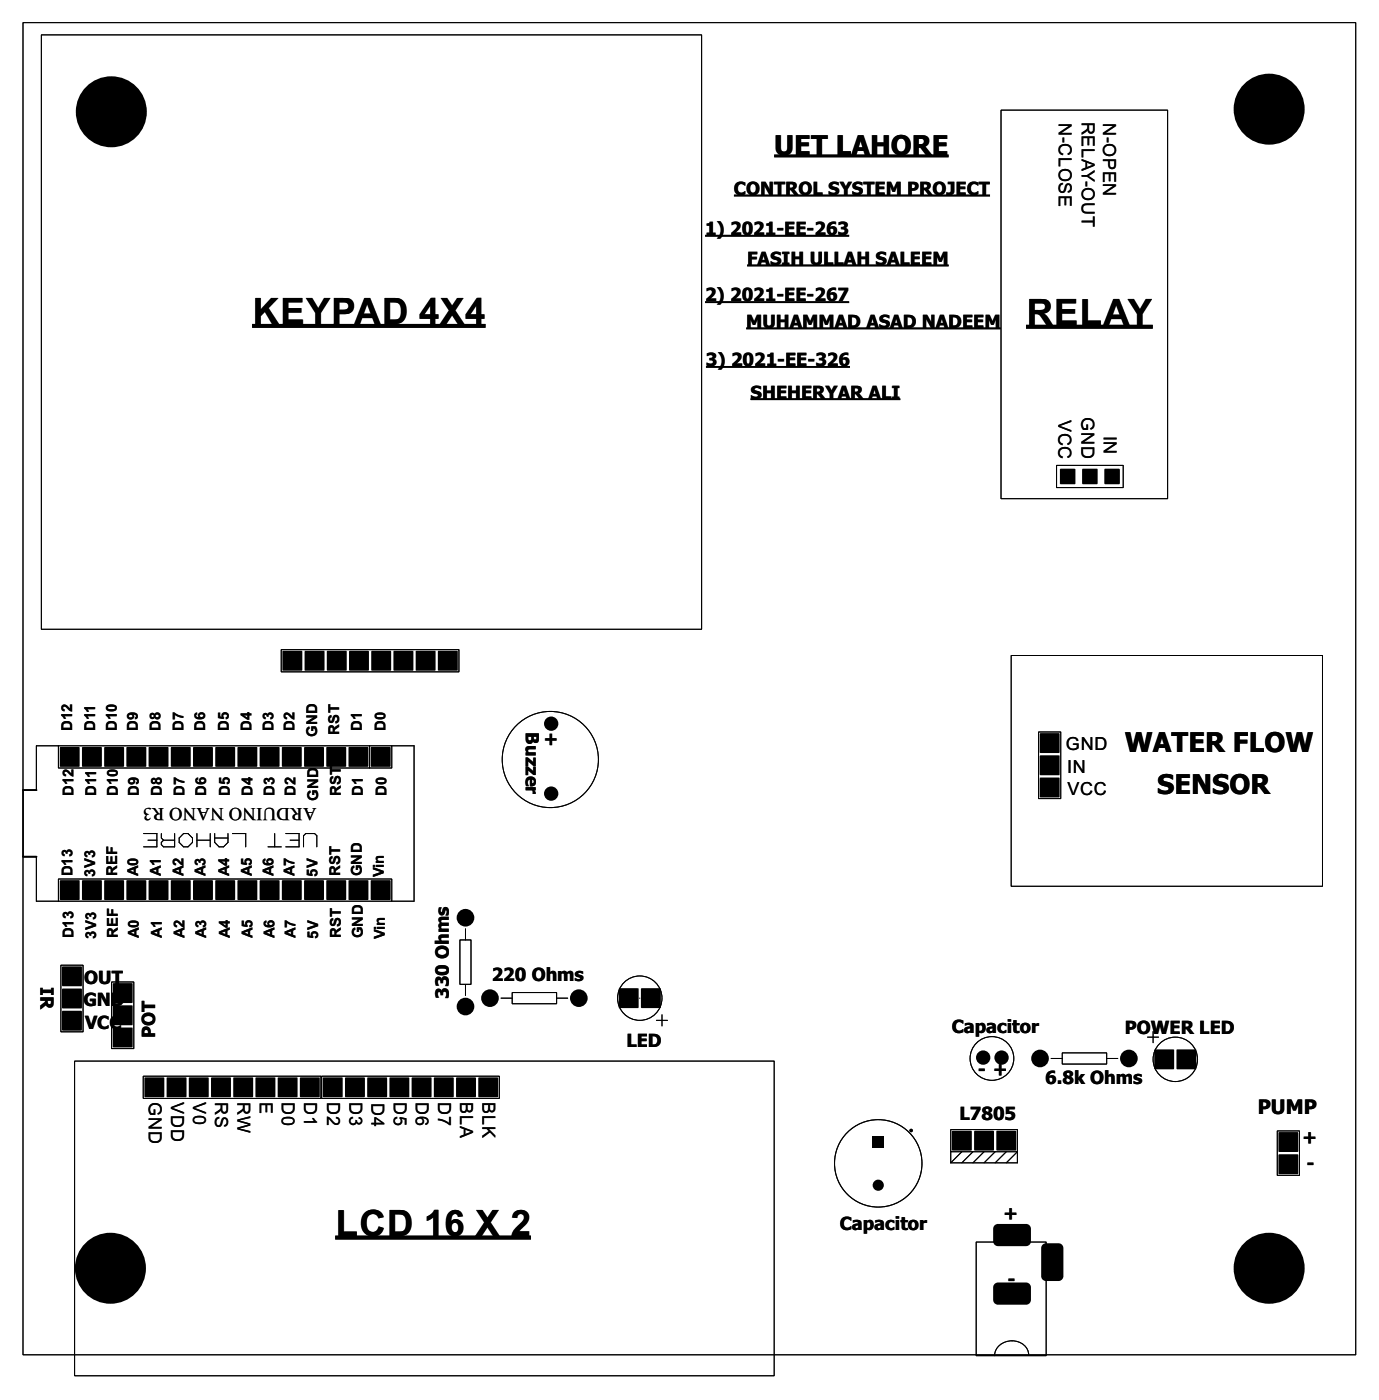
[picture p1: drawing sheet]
<svg xmlns="http://www.w3.org/2000/svg" width="158mm" height="160mm" viewBox="0 0 158 160" stroke-linecap="round" stroke-linejoin="round" font-family="sans-serif">
<g fill="#000">
<path d="M121.2 53.7l1.7-.1 .1 1.7-1.7 .1z" fill-rule="evenodd"/>
<path d="M123.8 53.7l1.7-.1v1.7l-1.7 .1z" fill-rule="evenodd"/>
<path d="M126.3 53.7l1.7-.1v1.7l-1.7 .1z" fill-rule="evenodd"/>
<path d="M32.3 74.5h2.2v2.2h-2.2z" fill-rule="evenodd"/>
<path d="M34.9 74.5h2.2v2.2h-2.2z" fill-rule="evenodd"/>
<path d="M37.4 74.5h2.2v2.2h-2.2z" fill-rule="evenodd"/>
<path d="M39.9 74.5h2.3v2.2h-2.3z" fill-rule="evenodd"/>
<path d="M42.5 74.5h2.2v2.2h-2.2z" fill-rule="evenodd"/>
<path d="M45 74.5h2.2v2.2h-2.2z" fill-rule="evenodd"/>
<path d="M47.6 74.5h2.2v2.2h-2.2z" fill-rule="evenodd"/>
<path d="M50.1 74.5h2.2v2.2h-2.2z" fill-rule="evenodd"/>
<path d="M6.9 85.5h2.2v2.2h-2.2z" fill-rule="evenodd"/>
<path d="M9.4 85.5h2.2v2.2h-2.2z" fill-rule="evenodd"/>
<path d="M11.9 85.5h2.3v2.2h-2.3z" fill-rule="evenodd"/>
<path d="M14.5 85.5h2.2v2.2h-2.2z" fill-rule="evenodd"/>
<path d="M17 85.5h2.2v2.2h-2.2z" fill-rule="evenodd"/>
<path d="M19.6 85.5h2.2v2.2h-2.2z" fill-rule="evenodd"/>
<path d="M22.1 85.5h2.2v2.2h-2.2z" fill-rule="evenodd"/>
<path d="M24.6 85.5h2.3v2.2h-2.3z" fill-rule="evenodd"/>
<path d="M27.2 85.5h2.2v2.2h-2.2z" fill-rule="evenodd"/>
<path d="M29.7 85.5h2.2v2.2h-2.2z" fill-rule="evenodd"/>
<path d="M32.3 85.5h2.2v2.2h-2.2z" fill-rule="evenodd"/>
<path d="M34.8 85.5h2.2v2.2h-2.2z" fill-rule="evenodd"/>
<path d="M37.3 85.5h2.3v2.2h-2.3z" fill-rule="evenodd"/>
<path d="M39.9 85.5h2.2v2.2h-2.2z" fill-rule="evenodd"/>
<path d="M42.4 85.5h2.2v2.2h-2.2z" fill-rule="evenodd"/>
<path d="M118.9 89h2.2v2.2h-2.2z" fill-rule="evenodd"/>
<path d="M118.9 86.4h2.2v2.3h-2.2z" fill-rule="evenodd"/>
<path d="M118.9 83.9h2.2v2.2h-2.2z" fill-rule="evenodd"/>
<path d="M6.9 100.7h2.2v2.2h-2.2z" fill-rule="evenodd"/>
<path d="M7.1 110.6h2.2v2.2h-2.2z" fill-rule="evenodd"/>
<path d="M7.1 113.1h2.2v2.2h-2.2z" fill-rule="evenodd"/>
<path d="M7.1 115.7h2.2v2.2h-2.2z" fill-rule="evenodd"/>
<path d="M9.4 100.7h2.2v2.2h-2.2z" fill-rule="evenodd"/>
<path d="M12.9 117.6h2.2v2.2h-2.2z" fill-rule="evenodd"/>
<path d="M12.9 115h2.2v2.3h-2.2z" fill-rule="evenodd"/>
<path d="M12.9 112.5h2.2v2.2h-2.2z" fill-rule="evenodd"/>
<path d="M11.9 100.7h2.3v2.2h-2.3z" fill-rule="evenodd"/>
<path d="M14.5 100.7h2.2v2.2h-2.2z" fill-rule="evenodd"/>
<path d="M17 100.7h2.2v2.2h-2.2z" fill-rule="evenodd"/>
<path d="M19.6 100.7h2.2v2.2h-2.2z" fill-rule="evenodd"/>
<path d="M22.1 100.7h2.2v2.2h-2.2z" fill-rule="evenodd"/>
<path d="M24.6 100.7h2.3v2.2h-2.3z" fill-rule="evenodd"/>
<path d="M27.2 100.7h2.2v2.2h-2.2z" fill-rule="evenodd"/>
<path d="M29.7 100.7h2.2v2.2h-2.2z" fill-rule="evenodd"/>
<path d="M32.3 100.7h2.2v2.2h-2.2z" fill-rule="evenodd"/>
<path d="M34.8 100.7h2.2v2.2h-2.2z" fill-rule="evenodd"/>
<path d="M37.3 100.7h2.3v2.2h-2.3z" fill-rule="evenodd"/>
<path d="M39.9 100.7h2.2v2.2h-2.2z" fill-rule="evenodd"/>
<path d="M42.4 100.7h2.2v2.2h-2.2z" fill-rule="evenodd"/>
<path d="M70.8 113.1h2.2v2.2h-2.2z" fill-rule="evenodd"/>
<path d="M73.3 113.1h2.2v2.2h-2.2z" fill-rule="evenodd"/>
<path d="M16.5 123.3h2.3v2.2h-2.3z" fill-rule="evenodd"/>
<path d="M19.1 123.3h2.2v2.2h-2.2z" fill-rule="evenodd"/>
<path d="M21.6 123.3h2.2v2.2h-2.2z" fill-rule="evenodd"/>
<path d="M24.2 123.3h2.2v2.2h-2.2z" fill-rule="evenodd"/>
<path d="M26.7 123.3h2.2v2.2h-2.2z" fill-rule="evenodd"/>
<path d="M29.2 123.3h2.3v2.2h-2.3z" fill-rule="evenodd"/>
<path d="M31.8 123.3h2.2v2.2h-2.2z" fill-rule="evenodd"/>
<path d="M34.3 123.3h2.2v2.2h-2.2z" fill-rule="evenodd"/>
<path d="M36.9 123.3h2.3v2.2h-2.3z" fill-rule="evenodd"/>
<path d="M39.5 123.3h2.2v2.2h-2.2z" fill-rule="evenodd"/>
<path d="M42 123.3h2.2v2.2h-2.2z" fill-rule="evenodd"/>
<path d="M44.6 123.3h2.2v2.2h-2.2z" fill-rule="evenodd"/>
<path d="M47.1 123.3h2.2v2.2h-2.2z" fill-rule="evenodd"/>
<path d="M49.6 123.3h2.3v2.2h-2.3z" fill-rule="evenodd"/>
<path d="M52.2 123.3h2.2v2.2h-2.2z" fill-rule="evenodd"/>
<path d="M54.7 123.3h2.2v2.2h-2.2z" fill-rule="evenodd"/>
<path d="M99.8 129.9h1.3v1.3h-1.3z" fill-rule="evenodd"/>
<path d="M99.8 129.9h1.3v1.3h-1.3z" fill-rule="evenodd"/>
<path d="M108.9 129.4h2.2v2.2h-2.2z" fill-rule="evenodd"/>
<path d="M111.4 129.4h2.2v2.2h-2.2z" fill-rule="evenodd"/>
<path d="M114 129.4h2.2v2.2h-2.2z" fill-rule="evenodd"/>
<path d="M132 120.1h2.2v2.2h-2.2z" fill-rule="evenodd"/>
<path d="M134.6 120.1h2.2v2.2h-2.2z" fill-rule="evenodd"/>
<path d="M146.2 132.1h2.2v2.2h-2.2z" fill-rule="evenodd"/>
<path d="M146.2 129.5h2.2v2.3h-2.2z" fill-rule="evenodd"/>
<path d="M113.7 140.2l.4-.2h3.2a.55 .55 0 0 1 .6 .6v1.4a.55 .55 0 0 1-.6 .6h-3.2a.55 .55 0 0 1-.5-.6v-1.5z" fill-rule="evenodd"/>
<path d="M113.7 146.9l.4-.2h3.2a.55 .55 0 0 1 .6 .6v1.4a.55 .55 0 0 1-.6 .6h-3.2a.55 .55 0 0 1-.5-.6v-1.5z" fill-rule="evenodd"/>
<path d="M119.2 142.4l.4-.2h1.4a.55 .55 0 0 1 .6 .6v3.2a.55 .55 0 0 1-.6 .5h-1.4a.55 .55 0 0 1-.5-.5v-3.3z" fill-rule="evenodd"/>
<circle cx="12.7" cy="12.8" r="4.1"/>
<circle cx="145.1" cy="12.5" r="4.1"/>
<circle cx="63" cy="82.8" r=".82"/>
<circle cx="63" cy="90.8" r=".82"/>
<circle cx="53.2" cy="115.2" r="1.01"/>
<circle cx="53.2" cy="105" r="1.01"/>
<circle cx="56" cy="114.2" r="1.01"/>
<circle cx="66.2" cy="114.2" r="1.01"/>
<circle cx="100.4" cy="135.6" r=".64"/>
<circle cx="112.4" cy="121" r=".82"/>
<circle cx="114.5" cy="121" r=".82"/>
<circle cx="118.9" cy="121.1" r="1.01"/>
<circle cx="129.1" cy="121.1" r="1.01"/>
<circle cx="12.6" cy="145.1" r="4.1"/>
<circle cx="145.1" cy="145.1" r="4.1"/>
</g>
<g fill="none" stroke="#000" stroke-width=".11">
<path d="M2.6 2.6h152.4v152.4h-152.4zM4.7 4h75.5v68h-75.5zM114.5 12.6h19v44.4h-19zM120.8 53.2h7.6v2.6h-7.6zM32.2 74.3h20.3v2.6h-20.3zM115.6 75h35.6v26.4h-35.6zM2.6 90.4v7.6M4.2 98v5.1h2.5M6.7 85.3h38.1v2.6h-38.1zM6.7 85.3h-2.5v5.1M16.4 95.4h1.5v1.5h-1.5M16.9 96.1h1"/>
<path d="M18.4 95.4v.5l.3 .2M18.7 96.1h1.3M20 95.4v1.5h-1.3l-.3-.3v-.2l.3-.3M21 95.4h.5l.5 .5v.5l-.5 .5h-.5l-.5-.5v-.5zM22.5 96.1h1.5M22.5 95.4v1.5M24 95.4v1.5M24.5 95.4v1l.5 .5h.6l.5-.5v-1M24.5 95.9h1.6M26.6 95.4h1.5v1.5M30.6 96.9h1.6M31.4 95.4v1.5"/>
<path d="M32.7 95.4h1.5v1.5h-1.5M33.2 96.1h1M34.7 96.9v-1.3l.3-.2h1l.2 .2v1.3M42.3 85.3v2.6M44.8 85.3h2.5v17.8M118.8 83.7h2.5v7.7h-2.5zM6.7 100.6h38.1v2.5h-38.1zM7 110.4h2.5v7.6h-2.5zM12.8 112.3h2.5v7.7h-2.5zM44.8 103.1h2.5M52.6 107.5h1.3v5.1h-1.3zM53.2 106.3v1.2"/>
<path d="M53.2 112.6v1.3M57.3 114.2h1.3M58.6 113.5h5v1.3h-5zM63.6 114.2h1.3M73.2 114.2h.1M75.1 116.7h1.2M75.7 116.1v1.3M131.2 118.6h1.3M131.9 118v1.3M8.5 121.4h80v36h-80zM16.4 123.1h20.3v2.6h-20.3zM36.8 123.1h20.3v2.6h-20.3z"/>
<path d="M108.7 129.2h7.6v2.6h-7.6zM108.7 133h7.6v-1.2l-1.2 1.2M108.7 131.8v1.2M110 131.8l-1.3 1.2M111.3 131.8l-1.3 1.2M112.5 131.8l-1.2 1.2M113.8 131.8l-1.3 1.2M115.1 131.8l-1.3 1.2M120.2 121.1h1.3M121.5 120.4h5v1.3h-5zM126.5 121.1h1.3M134.4 121.2h.1"/>
<path d="M146.1 129.4h2.5v5.1h-2.5zM111.6 142.1h8v13h-8zM117.6 155a1.97 1.97 0 0 0-3.3-1.1l-.3 .3-.2 .4-.1 .5"/>
<circle cx="62.9" cy="86.9" r="5.5"/>
<circle cx="73.2" cy="114.2" r="2.54"/>
<circle cx="113.4" cy="121.1" r="2.5"/>
<circle cx="134.4" cy="121.2" r="2.54"/>
</g>
<g fill="none" stroke="#000" stroke-width=".2">
<path d="M80.6 27h16.5M80.6 34.6h16.5M83.9 22.4h29.3M85.3 37.6h29.1M85.4 30.4h23.1M80.7 42h16.5M85.8 45.7h17.1M2.6 90.4h1.6M2.6 98h1.6"/>
<circle cx="104.2" cy="129.3" r=".1"/>
</g>
<path d="M28.8 37.3h26.7M117.3 37.4h14.5M38.3 141.6h22.4" fill="none" stroke="#000" stroke-width=".44"/>
<circle cx="100.4" cy="133.1" r="5" fill="none" stroke="#000" stroke-width=".12"/>
<path d="M88.5 17.8h20" fill="none" stroke="#000" stroke-width=".31"/>
<g font-size="4.6">
<text x="28.9" y="37.1">KEYPAD 4X4</text>
<text x="117.4" y="37.2">RELAY</text>
<text x="38.4" y="141.4">LCD 16 X 2</text>
</g>
<g font-size="3.8">
<text x="88.5" y="17.7">UET LAHORE</text>
<text x="128.6" y="86">WATER FLOW</text>
<text x="132.3" y="90.8">SENSOR</text>
</g>
<text font-size="2.8" x="143.8" y="127.4">PUMP</text>
<g font-size="2.5">
<text x="83.9" y="22.3">CONTROL SYSTEM PROJECT</text>
<text x="80.6" y="26.9">1) 2021-EE-263</text>
<text x="80.6" y="34.5">2) 2021-EE-267</text>
<text x="85.4" y="30.3">FASIH ULLAH SALEEM</text>
<text x="80.7" y="41.9">3) 2021-EE-326</text>
<text x="85.3" y="37.5">MUHAMMAD ASAD NADEEM</text>
<text x="85.8" y="45.6">SHEHERYAR ALI</text>
<text x="60.1" y="83.8" transform="rotate(90 60.1 83.8)">Buzzer</text>
<text x="62.3" y="83.7" transform="rotate(90 62.3 83.7)">+</text>
<text x="4.6" y="112.9" transform="rotate(90 4.6 112.9)">IR</text>
<text x="9.6" y="112.6">OU</text>
<text x="12.8" y="112.6">T</text>
<text x="56.2" y="112.2">220 Ohms</text>
<text x="9.5" y="115.1">GND</text>
<text x="9.7" y="117.7">VCC</text>
<text x="17.7" y="118.8" transform="rotate(-90 17.7 118.8)">POT</text>
<text x="51.3" y="114.3" transform="rotate(-90 51.3 114.3)">330 Ohms</text>
<text x="71.6" y="119.8">LED</text>
<text x="108.8" y="118.2">Capacitor</text>
<text x="128.6" y="118.3">POWER LED</text>
<text x="115.2" y="121.7" transform="rotate(-180 115.2 121.7)">+ -</text>
<text x="119.5" y="124">6.8k Ohms</text>
<text x="109.7" y="128.1">L7805</text>
<text x="150.6" y="129.5" transform="rotate(-180 150.6 129.5)">+</text>
<text x="150.3" y="132.5" transform="rotate(-180 150.3 132.5)">-</text>
<text x="96" y="140.7">Capacitor</text>
<text x="116.4" y="138.2" transform="rotate(-180 116.4 138.2)">+</text>
<text x="116.1" y="145.7" transform="rotate(-180 116.1 145.7)">-</text>
</g>
<g font-size="2.3">
<text x="121.1" y="14.1" transform="rotate(90 121.1 14.1)">N-CLOSE</text>
<text x="123.7" y="13.9" transform="rotate(90 123.7 13.9)">RELAY-OUT</text>
<text x="126.2" y="14.1" transform="rotate(90 126.2 14.1)">N-OPEN</text>
<text x="123.7" y="47.7" transform="rotate(90 123.7 47.7)">GND</text>
<text x="121" y="48" transform="rotate(90 121 48)">VCC</text>
<text x="126.2" y="49.8" transform="rotate(90 126.2 49.8)">IN</text>
<text x="121.9" y="85.8">GND</text>
<text x="122" y="88.5">IN</text>
<text x="36.2" y="92.5" transform="rotate(-180 36.2 92.5)">ARDUINO NANO R3</text>
<text x="122.1" y="91">VCC</text>
<text x="17" y="126.1" transform="rotate(90 17 126.1)">GND</text>
<text x="19.6" y="126.1" transform="rotate(90 19.6 126.1)">VDD</text>
<text x="22.1" y="126.1" transform="rotate(90 22.1 126.1)">V0</text>
<text x="24.6" y="126.1" transform="rotate(90 24.6 126.1)">RS</text>
<text x="27.2" y="126.1" transform="rotate(90 27.2 126.1)">RW</text>
<text x="29.7" y="126.1" transform="rotate(90 29.7 126.1)">E</text>
<text x="32.2" y="126.1" transform="rotate(90 32.2 126.1)">D0</text>
<text x="34.8" y="126.1" transform="rotate(90 34.8 126.1)">D1</text>
<text x="37.4" y="126.1" transform="rotate(90 37.4 126.1)">D2</text>
<text x="40" y="126.1" transform="rotate(90 40 126.1)">D3</text>
<text x="42.5" y="126.2" transform="rotate(90 42.5 126.2)">D4</text>
<text x="45" y="126.1" transform="rotate(90 45 126.1)">D5</text>
<text x="47.6" y="126.1" transform="rotate(90 47.6 126.1)">D6</text>
<text x="50.1" y="126.1" transform="rotate(90 50.1 126.1)">D7</text>
<text x="52.6" y="126.1" transform="rotate(90 52.6 126.1)">BLA</text>
<text x="55.2" y="126.1" transform="rotate(90 55.2 126.1)">BLK</text>
</g>
<g font-size="1.9">
<text x="8.3" y="83.7" transform="rotate(-90 8.3 83.7)">D12</text>
<text x="10.9" y="83.7" transform="rotate(-90 10.9 83.7)">D11</text>
<text x="13.4" y="83.7" transform="rotate(-90 13.4 83.7)">D10</text>
<text x="15.8" y="83.7" transform="rotate(-90 15.8 83.7)">D9</text>
<text x="18.4" y="83.7" transform="rotate(-90 18.4 83.7)">D8</text>
<text x="21" y="83.7" transform="rotate(-90 21 83.7)">D7</text>
<text x="23.5" y="83.7" transform="rotate(-90 23.5 83.7)">D6</text>
<text x="26.2" y="83.7" transform="rotate(-90 26.2 83.7)">D5</text>
<text x="28.8" y="83.7" transform="rotate(-90 28.8 83.7)">D4</text>
<text x="31.3" y="83.7" transform="rotate(-90 31.3 83.7)">D3</text>
<text x="33.7" y="83.7" transform="rotate(-90 33.7 83.7)">D2</text>
<text x="41.4" y="83.7" transform="rotate(-90 41.4 83.7)">D1</text>
<text x="44.1" y="83.7" transform="rotate(-90 44.1 83.7)">D0</text>
<text x="36.3" y="84.3" transform="rotate(-90 36.3 84.3)">GND</text>
<text x="38.8" y="84.1" transform="rotate(-90 38.8 84.1)">RST</text>
<text x="8.4" y="91.1" transform="rotate(-90 8.4 91.1)">D12</text>
<text x="11" y="91.1" transform="rotate(-90 11 91.1)">D11</text>
<text x="13.5" y="91.1" transform="rotate(-90 13.5 91.1)">D10</text>
<text x="15.9" y="91.1" transform="rotate(-90 15.9 91.1)">D9</text>
<text x="18.5" y="91.1" transform="rotate(-90 18.5 91.1)">D8</text>
<text x="21.1" y="91.1" transform="rotate(-90 21.1 91.1)">D7</text>
<text x="23.6" y="91.1" transform="rotate(-90 23.6 91.1)">D6</text>
<text x="26.3" y="91.1" transform="rotate(-90 26.3 91.1)">D5</text>
<text x="28.9" y="91.1" transform="rotate(-90 28.9 91.1)">D4</text>
<text x="31.4" y="91.1" transform="rotate(-90 31.4 91.1)">D3</text>
<text x="33.8" y="91.1" transform="rotate(-90 33.8 91.1)">D2</text>
<text x="36.4" y="91.7" transform="rotate(-90 36.4 91.7)">GND</text>
<text x="39" y="91.1" transform="rotate(-90 39 91.1)">RST</text>
<text x="41.5" y="91.1" transform="rotate(-90 41.5 91.1)">D1</text>
<text x="44.2" y="91.1" transform="rotate(-90 44.2 91.1)">D0</text>
<text x="8.3" y="100.3" transform="rotate(-90 8.3 100.3)">D13</text>
<text x="10.9" y="100.3" transform="rotate(-90 10.9 100.3)">3V3</text>
<text x="13.4" y="100.3" transform="rotate(-90 13.4 100.3)">REF</text>
<text x="15.8" y="100.3" transform="rotate(-90 15.8 100.3)">A0</text>
<text x="18.4" y="100.3" transform="rotate(-90 18.4 100.3)">A1</text>
<text x="21" y="100.3" transform="rotate(-90 21 100.3)">A2</text>
<text x="23.5" y="100.3" transform="rotate(-90 23.5 100.3)">A3</text>
<text x="26.2" y="100.3" transform="rotate(-90 26.2 100.3)">A4</text>
<text x="28.8" y="100.3" transform="rotate(-90 28.8 100.3)">A5</text>
<text x="31.3" y="100.3" transform="rotate(-90 31.3 100.3)">A6</text>
<text x="33.7" y="100.3" transform="rotate(-90 33.7 100.3)">A7</text>
<text x="36.3" y="100.3" transform="rotate(-90 36.3 100.3)">5V</text>
<text x="38.9" y="100.3" transform="rotate(-90 38.9 100.3)">RST</text>
<text x="41.4" y="100.3" transform="rotate(-90 41.4 100.3)">GND</text>
<text x="43.9" y="100.4" transform="rotate(-90 43.9 100.4)">Vin</text>
<text x="8.4" y="107.4" transform="rotate(-90 8.4 107.4)">D13</text>
<text x="11" y="107.4" transform="rotate(-90 11 107.4)">3V3</text>
<text x="13.5" y="107.4" transform="rotate(-90 13.5 107.4)">REF</text>
<text x="15.9" y="107.4" transform="rotate(-90 15.9 107.4)">A0</text>
<text x="18.5" y="107.4" transform="rotate(-90 18.5 107.4)">A1</text>
<text x="21.1" y="107.4" transform="rotate(-90 21.1 107.4)">A2</text>
<text x="23.6" y="107.4" transform="rotate(-90 23.6 107.4)">A3</text>
<text x="26.3" y="107.4" transform="rotate(-90 26.3 107.4)">A4</text>
<text x="28.9" y="107.4" transform="rotate(-90 28.9 107.4)">A5</text>
<text x="31.4" y="107.4" transform="rotate(-90 31.4 107.4)">A6</text>
<text x="33.8" y="107.4" transform="rotate(-90 33.8 107.4)">A7</text>
<text x="36.4" y="107.4" transform="rotate(-90 36.4 107.4)">5V</text>
<text x="39" y="107.4" transform="rotate(-90 39 107.4)">RST</text>
<text x="41.5" y="107.4" transform="rotate(-90 41.5 107.4)">GND</text>
<text x="44" y="107.5" transform="rotate(-90 44 107.5)">Vin</text>
</g>
</svg>
